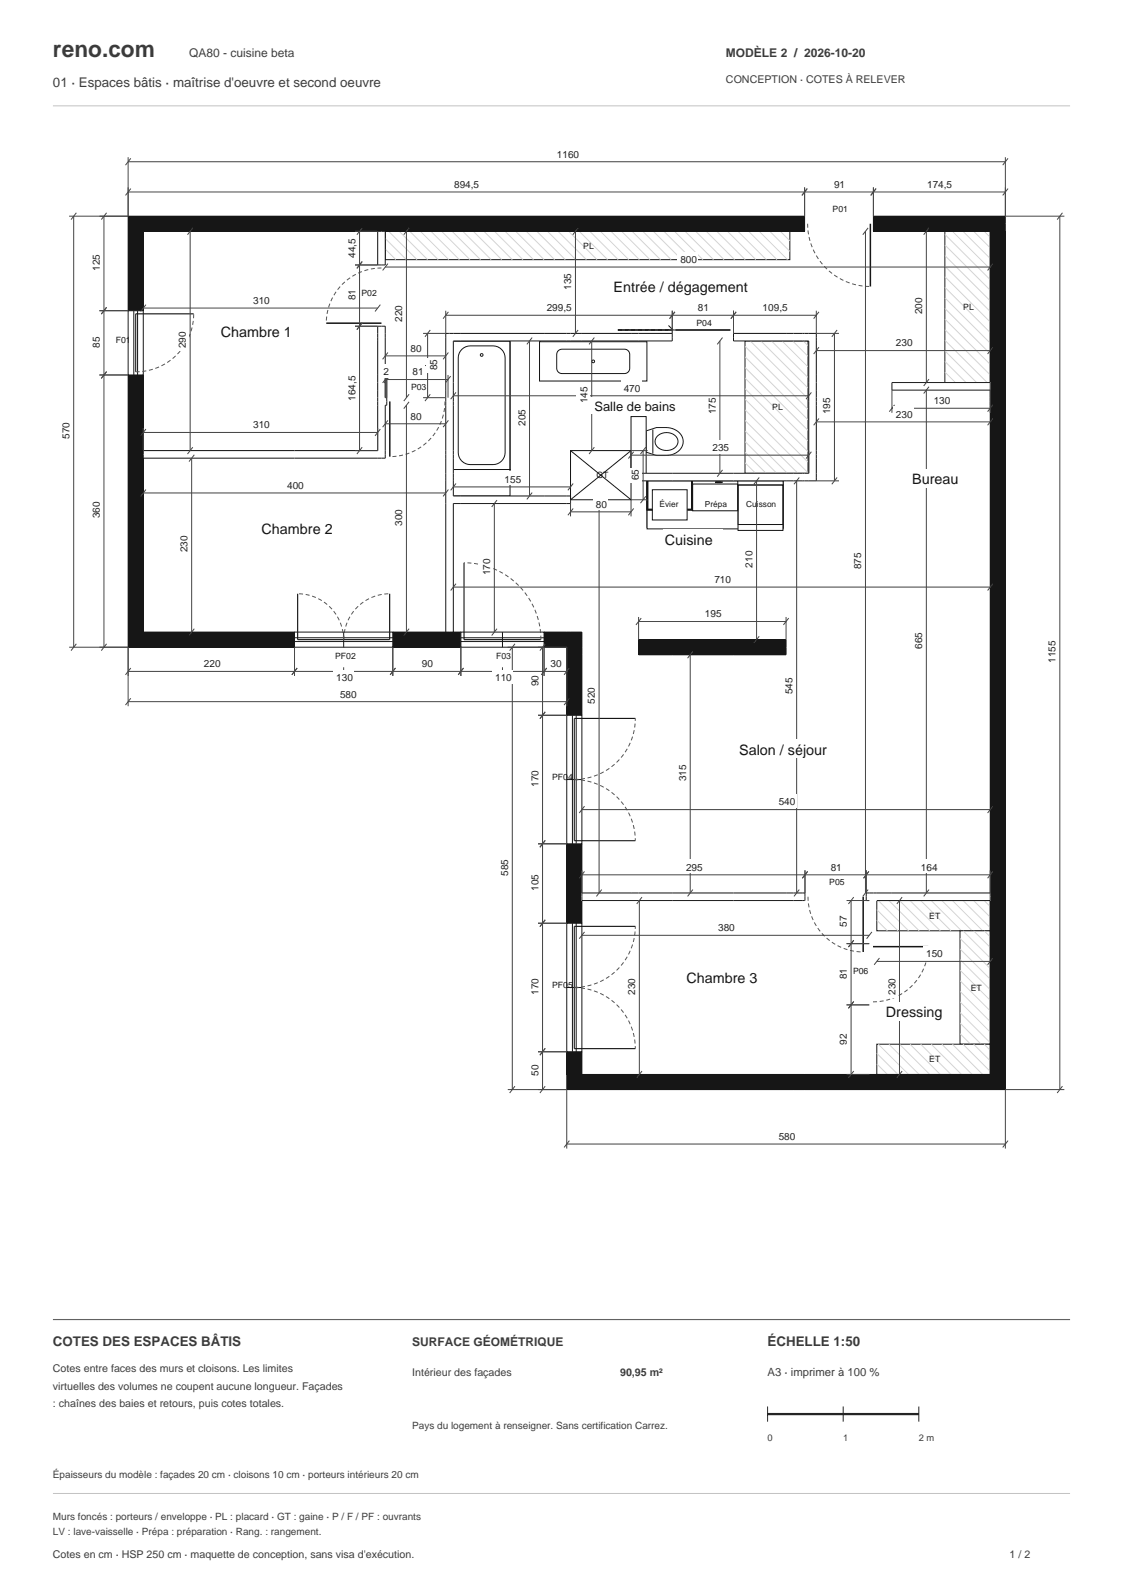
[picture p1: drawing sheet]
<svg xmlns="http://www.w3.org/2000/svg" width="297mm" height="420mm" viewBox="0 0 297 420" stroke-linecap="round" stroke-linejoin="round" font-family="sans-serif">
<path d="M14 28h269" fill="none" stroke="#bdc5bc" stroke-width=".26"/>
<path d="M35.9 59.2h228v227h-112v-117h-116z" fill="#fff"/>
<path d="M150.9 119.2h16v13h-16z" fill="#fff" stroke="#151715" stroke-width=".26"/>
<path d="M150.9 119.2l16 13M166.9 119.2l-16 13" fill="none" stroke="#151715" stroke-width=".26"/>
<g fill="#fff" stroke="#151715" stroke-width=".26">
<path d="M119.9 90.2h15v34h-15z"/>
<path d="M122.1 92.4a3.2 3.2 0 0 1 2.3-.9h6a3.2 3.2 0 0 1 3.2 3.2v25a3.2 3.2 0 0 1-3.2 3.2h-6a3.2 3.2 0 0 1-3.2-3.2v-25a3.2 3.2 0 0 1 .9-2.3z"/>
</g>
<circle cx="127.4" cy="93.9" r=".36" fill="none" stroke="#151715" stroke-width=".26"/>
<g fill="#fff" stroke="#151715" stroke-width=".26">
<path d="M142.7 90.4h28.4v10.4h-28.4z"/>
<path d="M147.6 92.8l1-.4h16.5a1.4 1.4 0 0 1 1.4 1.4v3.6a1.4 1.4 0 0 1-1.4 1.4h-16.5a1.4 1.4 0 0 1-1.4-1.4v-3.6z"/>
</g>
<circle cx="156.9" cy="95.6" r=".36" fill="none" stroke="#151715" stroke-width=".26"/>
<g fill="#fff" stroke="#151715" stroke-width=".26">
<path d="M170.9 114a8.9 8.9 0 0 1 8-.2 3.4 3.4 0 0 1 1.7 3.6 3.4 3.4 0 0 1-2.8 2.8 9.9 9.9 0 0 1-6.9-.6z"/>
<path d="M173.8 115.4a3.4 3.4 0 0 1 5.5 1 2.95 2.95 0 0 1-4.4 2.5 2.14 2.14 0 0 1-1.1-3.5z"/>
</g>
<path d="M172.7 113.6v6.4" fill="none" stroke="#151715" stroke-width=".26"/>
<path d="M166.9 110.2h4v16h-4z" fill="#fff" stroke="#151715" stroke-width=".26"/>
<path d="M119.9 90.2h15v34h-15z" fill="none" stroke="#151715" stroke-width=".26"/>
<g fill="#fff" stroke="#151715" stroke-width=".26">
<path d="M119.9 124.2h15v7h-15z"/>
<path d="M197 90.2h16.7v35h-16.7z"/>
</g>
<g fill="none" stroke="#d2d6d0" stroke-width=".26">
<path d="M197 100l16.7 16.6M197 97.2l16.7 16.6M197 94.4l16.7 16.6M197 91.6l16.7 16.6M198.4 90.2l15.3 15.2M201.2 90.2l12.5 12.4M204 90.2l9.7 9.6M206.8 90.2l6.9 6.8M209.6 90.2l4.1 4M212.4 90.2l1.3 1.2M197 119.6l5.6 5.6M197 116.8l8.4 8.4"/>
<path d="M197 114l11.2 11.2M197 111.2l14 14M197 108.4l16.7 16.6M197 105.6l16.7 16.6M197 102.8l16.7 16.6M197 122.4l2.8 2.8"/>
</g>
<path d="M231.9 238.2h30v8h-30z" fill="#fff" stroke="#151715" stroke-width=".26"/>
<g fill="none" stroke="#d2d6d0" stroke-width=".26">
<path d="M232.3 238.2l8 8M235.1 238.2l8 8M237.9 238.2l8 8M240.7 238.2l8 8M243.5 238.2l8 8M246.3 238.2l8 8M249.1 238.2l8 8M251.9 238.2l8 8M254.7 238.2l7.2 7.2M257.5 238.2l4.4 4.4M260.3 238.2l1.6 1.6M231.9 243.4l2.8 2.8"/>
<path d="M231.9 240.6l5.6 5.6"/>
</g>
<path d="M253.9 246.2h8v30h-8z" fill="#fff" stroke="#151715" stroke-width=".26"/>
<g fill="none" stroke="#d2d6d0" stroke-width=".26">
<path d="M253.9 259.4l8 8M253.9 256.6l8 8M253.9 253.8l8 8M253.9 251l8 8M253.9 248.2l8 8M254.7 246.2l7.2 7.2M257.5 246.2l4.4 4.4M260.3 246.2l1.6 1.6M253.9 273.4l2.8 2.8M253.9 270.6l5.6 5.6M253.9 267.8l8 8M253.9 265l8 8"/>
<path d="M253.9 262.2l8 8"/>
</g>
<path d="M231.9 276.2h30v8h-30z" fill="#fff" stroke="#151715" stroke-width=".26"/>
<g fill="none" stroke="#d2d6d0" stroke-width=".26">
<path d="M231.9 278.6l5.6 5.6M232.3 276.2l8 8M235.1 276.2l8 8M237.9 276.2l8 8M240.7 276.2l8 8M243.5 276.2l8 8M246.3 276.2l8 8M249.1 276.2l8 8M251.9 276.2l8 8M254.7 276.2l7.2 7.2M257.5 276.2l4.4 4.4M260.3 276.2l1.6 1.6"/>
<path d="M231.9 281.4l2.8 2.8"/>
</g>
<path d="M101.9 61.2h107v7.5h-107z" fill="#fff" stroke="#151715" stroke-width=".26"/>
<g fill="none" stroke="#d2d6d0" stroke-width=".26">
<path d="M101.9 65.9l2.8 2.8M101.9 63.1l5.6 5.6M102.8 61.2l7.5 7.5M105.6 61.2l7.5 7.5M108.4 61.2l7.5 7.5M111.2 61.2l7.5 7.5M114 61.2l7.5 7.5M116.8 61.2l7.5 7.5M119.6 61.2l7.5 7.5M122.4 61.2l7.5 7.5M125.2 61.2l7.5 7.5M128 61.2l7.5 7.5"/>
<path d="M130.8 61.2l7.5 7.5M133.6 61.2l7.5 7.5M136.4 61.2l7.5 7.5M139.2 61.2l7.5 7.5M142 61.2l7.5 7.5M144.8 61.2l7.5 7.5M147.6 61.2l7.5 7.5M150.4 61.2l7.5 7.5M153.2 61.2l7.5 7.5M156 61.2l7.5 7.5M158.8 61.2l7.5 7.5M161.6 61.2l7.5 7.5"/>
<path d="M164.4 61.2l7.5 7.5M167.2 61.2l7.5 7.5M170 61.2l7.5 7.5M172.8 61.2l7.5 7.5M175.6 61.2l7.5 7.5M178.4 61.2l7.5 7.5M181.2 61.2l7.5 7.5M184 61.2l7.5 7.5M186.8 61.2l7.5 7.5M189.6 61.2l7.5 7.5M192.4 61.2l7.5 7.5M195.2 61.2l7.5 7.5"/>
<path d="M198 61.2l7.5 7.5M200.8 61.2l7.5 7.5M203.6 61.2l5.3 5.3M206.4 61.2l2.5 2.5"/>
</g>
<path d="M249.9 61.2h12v40h-12z" fill="#fff" stroke="#151715" stroke-width=".26"/>
<g fill="none" stroke="#d2d6d0" stroke-width=".26">
<path d="M249.9 78.8l12 12M249.9 76l12 12M249.9 73.2l12 12M249.9 70.4l12 12M249.9 67.6l12 12M249.9 64.8l12 12M249.9 62l12 12M251.9 61.2l10 10M254.7 61.2l7.2 7.2M257.5 61.2l4.4 4.4M260.3 61.2l1.6 1.6M249.9 98.4l2.8 2.8"/>
<path d="M249.9 95.6l5.6 5.6M249.9 92.8l8.4 8.4M249.9 90l11.2 11.2M249.9 87.2l12 12M249.9 84.4l12 12M249.9 81.6l12 12"/>
</g>
<g fill="#fff" stroke="#151715" stroke-width=".26">
<path d="M171.1 127.4h12v12.1h-12z"/>
<path d="M183.1 127.4h12v12.1h-12z"/>
<path d="M195.1 127.4h12v12.1h-12z"/>
<path d="M171.1 127.2h36v12.7h-36z"/>
<path d="M176.6 128.1h1v5.7h-1z"/>
<path d="M195.2 128.2h11.9v12.1h-11.9z"/>
<path d="M195.2 128.3h11.8v10.4h-11.8z"/>
<path d="M171.1 127.2h12v7.7h-12z"/>
<path d="M183.1 127.2h12v7.7h-12z"/>
<path d="M183.2 128h11.9v7.1h-11.9z"/>
<path d="M189.6 127.4h1.1v.2h-1.1z"/>
<path d="M189.3 127.4h1.7v.2h-1.7z"/>
<path d="M171.1 134.7h12v.2h-12z"/>
<path d="M171.1 127.3h.3v7.5h-.3z"/>
<path d="M182.9 127.3h.2v7.5h-.2z"/>
<path d="M172.5 129.5h9.2v8h-9.2z"/>
</g>
<g fill="#151715">
<path d="M33.9 57.2h178.9v4h-178.9z"/>
<path d="M231 57.2h34.9v4h-34.9z"/>
<path d="M33.9 61.2h4v21h-4z"/>
</g>
<path d="M99.9 61.2h2v8.9h-2z" fill="#fff"/>
<path d="M261.9 61.2h4v223h-4z" fill="#151715"/>
<g fill="#fff">
<path d="M99.9 86.3h2v18.9h-2z"/>
<path d="M117.9 88.2h59.9v2h-59.9z"/>
<path d="M194 88.2h21.9v2h-21.9z"/>
<path d="M117.9 90.2h2v15h-2z"/>
<path d="M213.9 90.2h2v35h-2z"/>
</g>
<path d="M33.9 99.2h4v68h-4z" fill="#151715"/>
<g fill="#fff">
<path d="M235.9 101.2h26v2h-26z"/>
<path d="M99.9 105.2h1v2h-1z"/>
<path d="M100.9 105.2h1.4v2h-1.4z"/>
<path d="M117.9 105.2h.6v1h-.6z"/>
<path d="M118.5 105.2h1.4v2h-1.4z"/>
<path d="M117.9 106.2h.6v1h-.6z"/>
<path d="M99.9 107.2h2v12h-2z"/>
<path d="M117.9 107.2h2v24h-2z"/>
<path d="M37.9 119.2h64v2h-64z"/>
<path d="M166.9 125.2h49v2h-49z"/>
<path d="M117.9 131.2h1v2h-1z"/>
<path d="M118.9 131.2h32v2h-32z"/>
<path d="M117.9 133.2h2v34h-2z"/>
</g>
<g fill="#151715">
<path d="M33.9 167.2h44v4h-44z"/>
<path d="M103.9 167.2h18v4h-18z"/>
<path d="M143.9 167.2h10v4h-10z"/>
<path d="M168.9 169.2h39v4h-39z"/>
<path d="M149.9 171.2h4v18h-4z"/>
<path d="M149.9 223.2h4v21h-4z"/>
</g>
<g fill="#fff">
<path d="M153.9 236.2h59v2h-59z"/>
<path d="M229.1 236.2h32.8v2h-32.8z"/>
</g>
<g fill="#151715">
<path d="M149.9 278.2h4v6h-4z"/>
<path d="M149.9 284.2h116v4h-116z"/>
</g>
<g fill="none" stroke="#151715" stroke-width=".26">
<path d="M33.9 57.2h178.9v4h-174.9v21h-4zM231 57.2h34.9v231h-116v-10h4v6h108v-223h-30.9zM99.9 61.2v8.9h2v-8.9M33.9 99.2h4v68h40v4h-44zM194 88.2h21.9v39h-49v-2h47v-35h-19.9zM37.9 119.2h62v-32.9h2v18.9h.4v2h-.4v14h-64M261.9 101.2h-26v2h26M103.9 167.2h18v4h-18zM117.9 167.2v-79h59.9v2h-57.9v41h31v2h-31v34M143.9 167.2h10v22h-4v-18h-6zM168.9 169.2h39v4h-39zM149.9 223.2h4v21h-4z"/>
<path d="M153.9 236.2h59v2h-59M231.9 238.2h30M261.9 236.2h-32.8v2h.8"/>
</g>
<path d="M33.9 82.2h4v17h-4z" fill="#fff" stroke="#151715" stroke-width=".26"/>
<path d="M35.4 82.2v17M36.4 82.2v17" fill="none" stroke="#151715" stroke-width=".26"/>
<path d="M77.9 167.2h26v4h-26z" fill="#fff" stroke="#151715" stroke-width=".26"/>
<path d="M77.9 168.7h26M77.9 169.7h26M90.9 167.2v4" fill="none" stroke="#151715" stroke-width=".26"/>
<path d="M121.9 167.2h22v4h-22z" fill="#fff" stroke="#151715" stroke-width=".26"/>
<path d="M121.9 168.7h22M121.9 169.7h22M132.9 167.2v4" fill="none" stroke="#151715" stroke-width=".26"/>
<path d="M149.9 189.2h4v34h-4z" fill="#fff" stroke="#151715" stroke-width=".26"/>
<path d="M151.4 189.2v34M152.4 189.2v34M149.9 206.2h4" fill="none" stroke="#151715" stroke-width=".26"/>
<path d="M149.9 244.2h4v34h-4z" fill="#fff" stroke="#151715" stroke-width=".26"/>
<path d="M176.8 86.1l1.2 1.2M151.4 244.2v34M152.4 244.2v34M149.9 261.2h4" fill="none" stroke="#151715" stroke-width=".26"/>
<path d="M163.4 87.3h14.6M178.6 87.3h14.6" fill="none" stroke="#151715" stroke-width=".44"/>
<path d="M230.2 59.2v16.6M86.3 85.5h14.6M103.1 106.2v14.6M228.3 237.2v14.6M230.9 250.4h14.6" fill="none" stroke="#151715" stroke-width=".4"/>
<g fill="none" stroke="#555" stroke-width=".26" stroke-dasharray="1.1 .7" stroke-linecap="butt">
<path d="M213.6 59.2a16.6 16.6 0 0 0 16.6 16.6M100.9 70.9a14.6 14.6 0 0 0-14.6 14.6M35.9 98.3a15.3 15.3 0 0 0 15.3-15.3M117.7 106.2a14.6 14.6 0 0 1-14.6 14.6M90.9 169.2a12.1 12.1 0 0 0-12.2-12.2M90.9 169.2a12.1 12.1 0 0 1 12.2-12.2M143.1 169.2a20.3 20.3 0 0 0-20.4-20.4M151.9 206.1a16.1 16.1 0 0 0 16.1-16.1M151.9 206.2a16.1 16.1 0 0 1 16.1 16.1M213.7 237.2a14.6 14.6 0 0 0 14.6 14.6M151.9 261.1a16.1 16.1 0 0 0 16.1-16.1M151.9 261.2a16.1 16.1 0 0 1 16.1 16.1"/>
<path d="M230.9 265a14.6 14.6 0 0 0 14.6-14.6"/>
</g>
<path d="M51.2 83h-15.3v15.3M78.7 157v12.2h24.4v-12.2M122.7 148.8v20.4h20.4M168 190h-16.1v32.3h16.1M168 245h-16.1v32.3h16.1" fill="none" stroke="#151715" stroke-width=".3"/>
<path d="M178.6 87.3h-15.2" fill="none" stroke="#151715" stroke-width=".26" stroke-dasharray="1.1 .7" stroke-linecap="butt"/>
<g fill="none" stroke="#444" stroke-width=".26">
<path d="M19.5 57.2v114M20.2 56.3l-1.4 1.8M27.5 57.2v114M28.2 56.3l-1.4 1.8M33.9 41.6v15.6h-15.6M33.9 50.8h232M33.9 42.8h232M34.6 49.9l-1.4 1.8M34.6 41.9l-1.4 1.8M212.8 49.6v7.6M213.5 49.9l-1.4 1.8M231 49.6v7.6"/>
<path d="M231.7 49.9l-1.4 1.8M265.9 41.6v15.6h15.6M266.6 49.9l-1.4 1.8M266.6 41.9l-1.4 1.8M280.3 57.2v231M281 56.3l-1.4 1.8M50.3 61.2v58M51 60.3l-1.4 1.8M93.9 61.2h6M93.9 70.1h6M95.1 61.2v58M95.8 60.3l-1.4 1.8"/>
<path d="M95.8 69.2l-1.4 1.8M101.9 70.6h160M102.6 69.7l-1.4 1.8M107.5 61.2v44M108.2 60.3l-1.4 1.8M152.2 61.2v27M152.9 60.3l-1.4 1.8M228.9 61.2v175M229.6 60.3l-1.4 1.8M245 61.2v40M245.7 60.3l-1.4 1.8M262.6 69.7l-1.4 1.8"/>
<path d="M26.3 82.2h7.6M26.3 99.2h7.6M28.2 81.3l-1.4 1.8M28.2 98.3l-1.4 1.8M37.9 81.5h62M38.6 80.6l-1.4 1.8M93.9 86.3h6M95.8 85.4l-1.4 1.8M100.6 80.6l-1.4 1.8M101.9 94.1h16M101.9 99.2v6M102.3 99.2v6"/>
<path d="M102.6 93.2l-1.4 1.8M102.6 99.5l-1.4 1.8M103 99.5l-1.4 1.8M112 96.7h3.6M113.1 88.2v17M113.8 87.3l-1.4 1.8M117.9 82.2v6h-6M117.9 83.4h98M118.5 99.2v6M118.6 93.2l-1.4 1.8M118.6 82.5l-1.4 1.8M119.2 99.5l-1.4 1.8"/>
<path d="M140 90.2v41M140.7 89.3l-1.4 1.8M152.9 87.3l-1.4 1.8M156.5 90.2v29M157.2 89.3l-1.4 1.8M177.8 82.2v6M178.5 82.5l-1.4 1.8M190.4 90.2v35M191.1 89.3l-1.4 1.8M194 82.2v6M194.7 82.5l-1.4 1.8M215.9 92.7h46"/>
<path d="M215.9 82.2v6h6M216.6 91.8l-1.4 1.8M216.6 82.5l-1.4 1.8M220.7 88.2v39M221.4 87.3l-1.4 1.8M262.6 91.8l-1.4 1.8M37.9 113.2v6M37.9 114.4h62M38.6 113.5l-1.4 1.8M51 118.3l-1.4 1.8M95.8 118.3l-1.4 1.8M99.9 113.2v6h-6"/>
<path d="M100.6 113.5l-1.4 1.8M101.9 112.1h16M101.9 100.4h16.6M102.6 111.2l-1.4 1.8M107.5 107.2v60M108.2 106.3l-1.4 1.8M108.2 104.3l-1.4 1.8M111.9 105.2h6M113.8 104.3l-1.4 1.8M118.6 111.2l-1.4 1.8M119.9 104.7h94M120.6 103.8l-1.4 1.8"/>
<path d="M157.2 118.3l-1.4 1.8M167.6 119.5l-1.4 1.8M170.1 119.2v13M170.8 118.3l-1.4 1.8M171.3 119.2h-4.4v6M213.9 119.2v6M214.6 103.8l-1.4 1.8M214.6 119.5l-1.4 1.8M215.9 111.6h46M216.6 110.7l-1.4 1.8M235.9 103.2v6M235.9 108h26"/>
<path d="M236.6 107.1l-1.4 1.8M245 103.2v133M245.7 102.3l-1.4 1.8M245.7 100.3l-1.4 1.8M261.9 103.2v6M262.6 110.7l-1.4 1.8M262.6 107.1l-1.4 1.8M37.9 130.4h80M38.6 129.5l-1.4 1.8M50.7 121.2v46M51.4 120.3l-1.4 1.8M118.6 129.5l-1.4 1.8"/>
<path d="M119.9 128.8h31M120.6 127.9l-1.4 1.8M130.7 133.2v34M131.4 132.3l-1.4 1.8M140.7 130.3l-1.4 1.8M150.9 132.2v4.4M150.9 135.4h16M151.6 127.9l-1.4 1.8M151.6 134.5l-1.4 1.8M158.4 132.2v104M159.1 131.3l-1.4 1.8M166.9 120.4h47"/>
<path d="M167.6 134.5l-1.4 1.8M170.8 131.3l-1.4 1.8M171.3 132.2h-4.4v4.4M191.1 124.3l-1.4 1.8M200.1 127.2v42M200.8 126.3l-1.4 1.8M210.7 127.2v109M211.4 126.3l-1.4 1.8M215.9 127.2h6M221.4 126.3l-1.4 1.8M119.9 155.3h142M120.6 154.4l-1.4 1.8"/>
<path d="M262.6 154.4l-1.4 1.8M18.3 171.2h15.6v15.6M20.2 170.3l-1.4 1.8M28.2 170.3l-1.4 1.8M33.9 177.6h116M34.6 176.7l-1.4 1.8M51.4 166.3l-1.4 1.8M77.9 171.2v7.6M78.6 176.7l-1.4 1.8M90.9 176.5v3.6M103.9 171.2v7.6M104.6 176.7l-1.4 1.8"/>
<path d="M108.2 166.3l-1.4 1.8M121.9 171.2v7.6M122.6 176.7l-1.4 1.8M131.4 166.3l-1.4 1.8M132.9 176.5v3.6M134.3 171.2h15.6v15.6M135.5 171.2v117M136.2 170.3l-1.4 1.8M143.5 171.2v117M143.9 171.2v7.6M144.2 170.3l-1.4 1.8M144.6 176.7l-1.4 1.8"/>
<path d="M150.6 176.7l-1.4 1.8M168.9 163.2v6M168.9 164.4h39M169.6 163.5l-1.4 1.8M182.5 173.2v63M183.2 172.3l-1.4 1.8M200.8 168.3l-1.4 1.8M207.9 163.2v6M208.6 163.5l-1.4 1.8M33.9 185.6h116M34.6 184.7l-1.4 1.8M142.3 189.2h7.6"/>
<path d="M144.2 188.3l-1.4 1.8M150.6 184.7l-1.4 1.8M153.9 214.1h108M154.6 213.2l-1.4 1.8M262.6 213.2l-1.4 1.8M142.3 223.2h7.6M144.2 222.3l-1.4 1.8M153.9 230.2v6M153.9 231.4h108M154.6 230.5l-1.4 1.8M159.1 235.3l-1.4 1.8M169.1 238.2v46"/>
<path d="M169.8 237.3l-1.4 1.8M183.2 235.3l-1.4 1.8M211.4 235.3l-1.4 1.8M212.9 230.2v6M213.6 230.5l-1.4 1.8M223.9 238.2h6M225.1 238.2v46M225.8 237.3l-1.4 1.8M229.1 230.2v6M229.6 235.3l-1.4 1.8M229.8 230.5l-1.4 1.8M237.9 238.2v46"/>
<path d="M238.6 237.3l-1.4 1.8M245.7 235.3l-1.4 1.8M261.9 230.2v6M262.6 230.5l-1.4 1.8M142.3 244.2h7.6M144.2 243.3l-1.4 1.8M153.9 247.4h76M154.6 246.5l-1.4 1.8M223.9 249.6h6M225.8 248.7l-1.4 1.8M230.6 246.5l-1.4 1.8M231.9 254.3h30"/>
<path d="M232.6 253.4l-1.4 1.8M262.6 253.4l-1.4 1.8M142.3 278.2h7.6M144.2 277.3l-1.4 1.8M223.9 265.8h6M225.8 264.9l-1.4 1.8M134.3 288.2h15.6v15.6M136.2 287.3l-1.4 1.8M144.2 287.3l-1.4 1.8M169.8 283.3l-1.4 1.8M223.9 284.2h6M225.8 283.3l-1.4 1.8"/>
<path d="M238.6 283.3l-1.4 1.8M281 287.3l-1.4 1.8M281.5 288.2h-15.6v15.6M149.9 302.6h116M150.6 301.7l-1.4 1.8M266.6 301.7l-1.4 1.8"/>
</g>
<g fill="#fff">
<path d="M205.2 210.1h5.4v3.6h-5.4z"/>
<path d="M188.2 151.3h5.4v3.5h-5.4z"/>
<path d="M179.2 66.7h5.4v3.5h-5.4z"/>
<path d="M75.2 126.4h5.4v3.5h-5.4z"/>
<path d="M66.2 77.5h5.4v3.5h-5.4z"/>
<path d="M46.3 87.5h3.5v5.4h-3.5z"/>
<path d="M224.9 146h3.5v5.4h-3.5z"/>
<path d="M189.2 243.4h5.4v3.5h-5.4z"/>
<path d="M165.1 258.5h3.5v5.4h-3.5z"/>
<path d="M241 167h3.5v5.4h-3.5z"/>
<path d="M46.7 141.5h3.5v5.4h-3.5z"/>
<path d="M164.2 100.7h5.4v3.5h-5.4z"/>
<path d="M148.2 72h3.5v5.4h-3.5z"/>
<path d="M178.6 202h3.5v5.4h-3.5z"/>
<path d="M186.4 105h3.5v5.4h-3.5z"/>
<path d="M196.1 145.5h3.5v5.4h-3.5z"/>
<path d="M244.2 250.3h5.4v3.5h-5.4z"/>
<path d="M233.9 258.5h3.5v5.4h-3.5z"/>
<path d="M154.5 181.5h3.5v5.4h-3.5z"/>
<path d="M136.1 108h3.5v5.4h-3.5z"/>
<path d="M236.2 107.6h5.4v3.5h-5.4z"/>
<path d="M126.8 147.5h3.5v5.4h-3.5z"/>
<path d="M241 78.5h3.5v5.4h-3.5z"/>
<path d="M103.5 134.5h3.5v5.4h-3.5z"/>
<path d="M206.7 179h3.5v5.4h-3.5z"/>
<path d="M103.5 80.5h3.5v5.4h-3.5z"/>
<path d="M236.2 88.7h5.4v3.6h-5.4z"/>
<path d="M152.5 102h3.5v5.4h-3.5z"/>
<path d="M132.7 124.8h5.4v3.5h-5.4z"/>
<path d="M107.9 90.1h4v3.6h-4z"/>
<path d="M107.9 108.1h4v3.5h-4z"/>
<path d="M91.1 62.2h3.5v6.9h-3.5z"/>
<path d="M91.1 76.2h3.5v3.9h-3.5z"/>
<path d="M91.1 98.5h3.5v8.5h-3.5z"/>
<path d="M66.2 110.4h5.4v3.5h-5.4z"/>
<path d="M100.9 96.4h2.4v3.5h-2.4z"/>
<path d="M108.4 96.4h4v3.5h-4z"/>
<path d="M112.7 94.7h3.5v3.9h-3.5z"/>
<path d="M143.6 79.4h8.5v3.5h-8.5z"/>
<path d="M183.9 79.4h4v3.5h-4z"/>
<path d="M200.7 79.4h8.5v3.5h-8.5z"/>
<path d="M216.7 105h3.5v5.4h-3.5z"/>
<path d="M187.7 116.4h5.4v3.5h-5.4z"/>
<path d="M180.7 227.4h5.4v3.5h-5.4z"/>
<path d="M219 227.4h4v3.5h-4z"/>
<path d="M242.8 227.4h5.4v3.5h-5.4z"/>
<path d="M221.1 241.9h3.5v3.9h-3.5z"/>
<path d="M221.1 255.7h3.5v3.9h-3.5z"/>
<path d="M221.1 273h3.5v3.9h-3.5z"/>
<path d="M185.7 160.4h5.4v3.5h-5.4z"/>
<path d="M246.2 104h5.4v3.5h-5.4z"/>
<path d="M156.9 131.4h4v3.5h-4z"/>
<path d="M166.1 123.7h3.5v3.9h-3.5z"/>
<path d="M119.1 46.8h8.5v3.5h-8.5z"/>
<path d="M219.9 46.8h4v3.5h-4z"/>
<path d="M244.2 46.8h8.5v3.5h-8.5z"/>
<path d="M146.4 38.8h7v3.5h-7z"/>
<path d="M23.5 67h3.5v5.4h-3.5z"/>
<path d="M23.5 88.7h3.5v3.9h-3.5z"/>
<path d="M23.5 132.5h3.5v5.4h-3.5z"/>
<path d="M15.5 111.5h3.5v5.4h-3.5z"/>
<path d="M53.2 173.6h5.4v3.5h-5.4z"/>
<path d="M88.2 177.2h5.4v3.5h-5.4z"/>
<path d="M110.9 173.6h4v3.5h-4z"/>
<path d="M130.2 177.2h5.4v3.5h-5.4z"/>
<path d="M144.9 173.6h4v3.5h-4z"/>
<path d="M89.2 181.6h5.4v3.5h-5.4z"/>
<path d="M139.5 178.2h3.5v3.9h-3.5z"/>
<path d="M139.5 203.5h3.5v5.4h-3.5z"/>
<path d="M139.5 231h3.5v5.4h-3.5z"/>
<path d="M139.5 258.5h3.5v5.4h-3.5z"/>
<path d="M139.5 281.2h3.5v3.9h-3.5z"/>
<path d="M131.5 227h3.5v5.4h-3.5z"/>
<path d="M276.3 169.2h3.5v7h-3.5z"/>
<path d="M205.2 298.6h5.4v3.5h-5.4z"/>
<path d="M59 85h20.1v4.9h-20.1z"/>
<path d="M69.8 137.2h20.1v4.9h-20.1z"/>
<path d="M156.1 105.1h27.7v4.4h-27.7z"/>
<path d="M164 73.1h41.3v4.9h-41.3z"/>
<path d="M242.1 124h13.6v5h-13.6z"/>
<path d="M175.5 140h15.7v5h-15.7z"/>
<path d="M195.6 195.5h30.7v4.9h-30.7z"/>
<path d="M182.2 255.9h20v4.9h-20z"/>
<path d="M234.7 265h18v4.9h-18z"/>
</g>
<path d="M14 349h269" fill="none" stroke="#53695b" stroke-width=".3"/>
<path d="M203 374h40" fill="none" stroke="#222" stroke-width=".6" stroke-linecap="butt"/>
<path d="M203 372v4M223 372v4M243 372v4" fill="none" stroke="#222" stroke-width=".26"/>
<path d="M14 395h269" fill="none" stroke="#bdc5bc" stroke-width=".26"/>
<text font-size="6" fill="#344339" x="14" y="15">reno.com</text>
<g font-size="3.8" fill="#151715">
<text x="162.3" y="77.1">Entrée / dégagement</text>
<text x="58.4" y="89">Chambre 1</text>
<text x="241.3" y="128.1">Bureau</text>
<text x="69.2" y="141.2">Chambre 2</text>
<text x="175.8" y="144.1">Cuisine</text>
<text x="195.5" y="199.6">Salon / séjour</text>
<text x="181.5" y="260">Chambre 3</text>
<text x="234.3" y="269">Dressing</text>
</g>
<g font-size="3.5" fill="#344339">
<text x="14" y="23">01 · Espaces bâtis · maîtrise d'oeuvre et second oeuvre</text>
<text x="14" y="356">COTES DES ESPACES BÂTIS</text>
<text x="203" y="356">ÉCHELLE 1:50</text>
</g>
<text font-size="3.4" fill="#151715" x="157.2" y="108.7">Salle de bains</text>
<g font-size="3.2" fill="#344339">
<text x="50" y="15">QA80 - cuisine beta</text>
<text x="192" y="15">MODÈLE 2 / 2026-10-20</text>
<text x="109" y="356">SURFACE GÉOMÉTRIQUE</text>
</g>
<text font-size="3" fill="#344339" x="203" y="364">A3 · imprimer à 100 %</text>
<g font-size="2.8" fill="#344339">
<text x="192" y="22">CONCEPTION · COTES À RELEVER</text>
<text x="14" y="363">Cotes entre faces des murs et cloisons. Les limites</text>
<text x="109" y="364">Intérieur des façades</text>
<text x="164" y="364">90,95 m²</text>
<text x="14" y="367.5">virtuelles des volumes ne coupent aucune longueur. Façades</text>
<text x="14" y="372">: chaînes des baies et retours, puis cotes totales.</text>
<text x="14" y="412">Cotes en cm · HSP 250 cm · maquette de conception, sans visa d'exécution.</text>
<text x="267" y="412">1 / 2</text>
</g>
<g font-size="2.6" fill="#222">
<text x="147.3" y="41.7">1160</text>
<text x="120.1" y="49.7">894,5</text>
<text x="220.6" y="49.7">91</text>
<text x="245.2" y="49.7">174,5</text>
<text x="26.4" y="71.6" transform="rotate(-90 26.4 71.6)">125</text>
<text x="94" y="68.2" transform="rotate(-90 94 68.2)">44,5</text>
<text x="179.9" y="69.5">800</text>
<text x="151.1" y="76.6" transform="rotate(-90 151.1 76.6)">135</text>
<text x="66.9" y="80.4">310</text>
<text x="94" y="79.5" transform="rotate(-90 94 79.5)">81</text>
<text x="144.6" y="82.3">299,5</text>
<text x="184.6" y="82.3">81</text>
<text x="201.7" y="82.3">109,5</text>
<text x="243.9" y="83.1" transform="rotate(-90 243.9 83.1)">200</text>
<text x="106.4" y="85.1" transform="rotate(-90 106.4 85.1)">220</text>
<text x="26.4" y="92" transform="rotate(-90 26.4 92)">85</text>
<text x="49.2" y="92.1" transform="rotate(-90 49.2 92.1)">290</text>
<text x="108.6" y="93">80</text>
<text x="236.9" y="91.6">230</text>
<text x="101.4" y="99.3">2</text>
<text x="109.1" y="99.3">81</text>
<text x="115.6" y="98" transform="rotate(-90 115.6 98)">85</text>
<text x="94" y="106" transform="rotate(-90 94 106)">164,5</text>
<text x="155.4" y="106.6" transform="rotate(-90 155.4 106.6)">145</text>
<text x="164.9" y="103.6">470</text>
<text x="246.9" y="106.9">130</text>
<text x="66.9" y="113.3">310</text>
<text x="108.6" y="111">80</text>
<text x="138.9" y="112.6" transform="rotate(-90 138.9 112.6)">205</text>
<text x="189.3" y="109.6" transform="rotate(-90 189.3 109.6)">175</text>
<text x="219.6" y="109.6" transform="rotate(-90 219.6 109.6)">195</text>
<text x="236.9" y="110.5">230</text>
<text x="18.4" y="116.1" transform="rotate(-90 18.4 116.1)">570</text>
<text x="188.4" y="119.3">235</text>
<text x="75.9" y="129.3">400</text>
<text x="133.4" y="127.7">155</text>
<text x="169" y="127" transform="rotate(-90 169 127)">65</text>
<text x="26.4" y="137.1" transform="rotate(-90 26.4 137.1)">360</text>
<text x="157.6" y="134.3">80</text>
<text x="106.4" y="139.1" transform="rotate(-90 106.4 139.1)">300</text>
<text x="49.6" y="146.1" transform="rotate(-90 49.6 146.1)">230</text>
<text x="129.6" y="152.1" transform="rotate(-90 129.6 152.1)">170</text>
<text x="188.9" y="154.2">710</text>
<text x="199" y="150.1" transform="rotate(-90 199 150.1)">210</text>
<text x="227.8" y="150.6" transform="rotate(-90 227.8 150.6)">875</text>
<text x="186.4" y="163.3">195</text>
<text x="243.9" y="171.6" transform="rotate(-90 243.9 171.6)">665</text>
<text x="53.9" y="176.5">220</text>
<text x="111.6" y="176.5">90</text>
<text x="145.6" y="176.5">30</text>
<text x="279.2" y="175.3" transform="rotate(-90 279.2 175.3)">1155</text>
<text x="88.9" y="180.1">130</text>
<text x="89.9" y="184.5">580</text>
<text x="130.9" y="180.1">110</text>
<text x="142.4" y="181.5" transform="rotate(-90 142.4 181.5)">90</text>
<text x="209.6" y="183.6" transform="rotate(-90 209.6 183.6)">545</text>
<text x="157.3" y="186.1" transform="rotate(-90 157.3 186.1)">520</text>
<text x="142.4" y="208.1" transform="rotate(-90 142.4 208.1)">170</text>
<text x="181.4" y="206.6" transform="rotate(-90 181.4 206.6)">315</text>
<text x="205.9" y="213">540</text>
<text x="134.4" y="231.6" transform="rotate(-90 134.4 231.6)">585</text>
<text x="181.4" y="230.3">295</text>
<text x="219.7" y="230.3">81</text>
<text x="243.5" y="230.3">164</text>
<text x="142.4" y="235.6" transform="rotate(-90 142.4 235.6)">105</text>
<text x="224" y="245.2" transform="rotate(-90 224 245.2)">57</text>
<text x="189.9" y="246.3">380</text>
<text x="244.9" y="253.2">150</text>
<text x="142.4" y="263.1" transform="rotate(-90 142.4 263.1)">170</text>
<text x="168" y="263.1" transform="rotate(-90 168 263.1)">230</text>
<text x="224" y="259" transform="rotate(-90 224 259)">81</text>
<text x="236.8" y="263.1" transform="rotate(-90 236.8 263.1)">230</text>
<text x="224" y="276.3" transform="rotate(-90 224 276.3)">92</text>
<text x="142.4" y="284.5" transform="rotate(-90 142.4 284.5)">50</text>
<text x="205.9" y="301.5">580</text>
</g>
<g font-size="2.6" fill="#344339">
<text x="109" y="378">Pays du logement à renseigner. Sans certification Carrez.</text>
<text x="14" y="391">Épaisseurs du modèle : façades 20 cm · cloisons 10 cm · porteurs intérieurs 20 cm</text>
<text x="14" y="402">Murs foncés : porteurs / enveloppe · PL : placard · GT : gaine · P / F / PF : ouvrants</text>
<text x="14" y="406">LV : lave-vaisselle · Prépa : préparation · Rang. : rangement.</text>
</g>
<g font-size="2.5" fill="#344339">
<text x="203" y="381">0</text>
<text x="223" y="381">1</text>
<text x="243" y="381">2 m</text>
</g>
<g font-size="2.3" fill="#151715">
<text x="220.2" y="56.2">P01</text>
<text x="154.3" y="65.7">PL</text>
<text x="95.6" y="78.2">P02</text>
<text x="254.8" y="82">PL</text>
<text x="184.2" y="86.2">P04</text>
<text x="30.6" y="90.7">F01</text>
<text x="108.7" y="103.2">P03</text>
<text x="204.2" y="108.5">PL</text>
<text x="157.8" y="126.5">GT</text>
<text x="88.6" y="174.2">PF02</text>
<text x="131.2" y="174.2">F03</text>
<text x="146" y="206.2">PF04</text>
<text x="219.3" y="234.2">P05</text>
<text x="245.8" y="243">ET</text>
<text x="225.6" y="257.7">P06</text>
<text x="146" y="261.2">PF05</text>
<text x="256.8" y="262">ET</text>
<text x="245.8" y="281">ET</text>
</g>
<g font-size="2.2" fill="#151715">
<text x="174.4" y="134.1">Évier</text>
<text x="186.4" y="134.1">Prépa</text>
<text x="197.4" y="134.1">Cuisson</text>
</g>
</svg>
